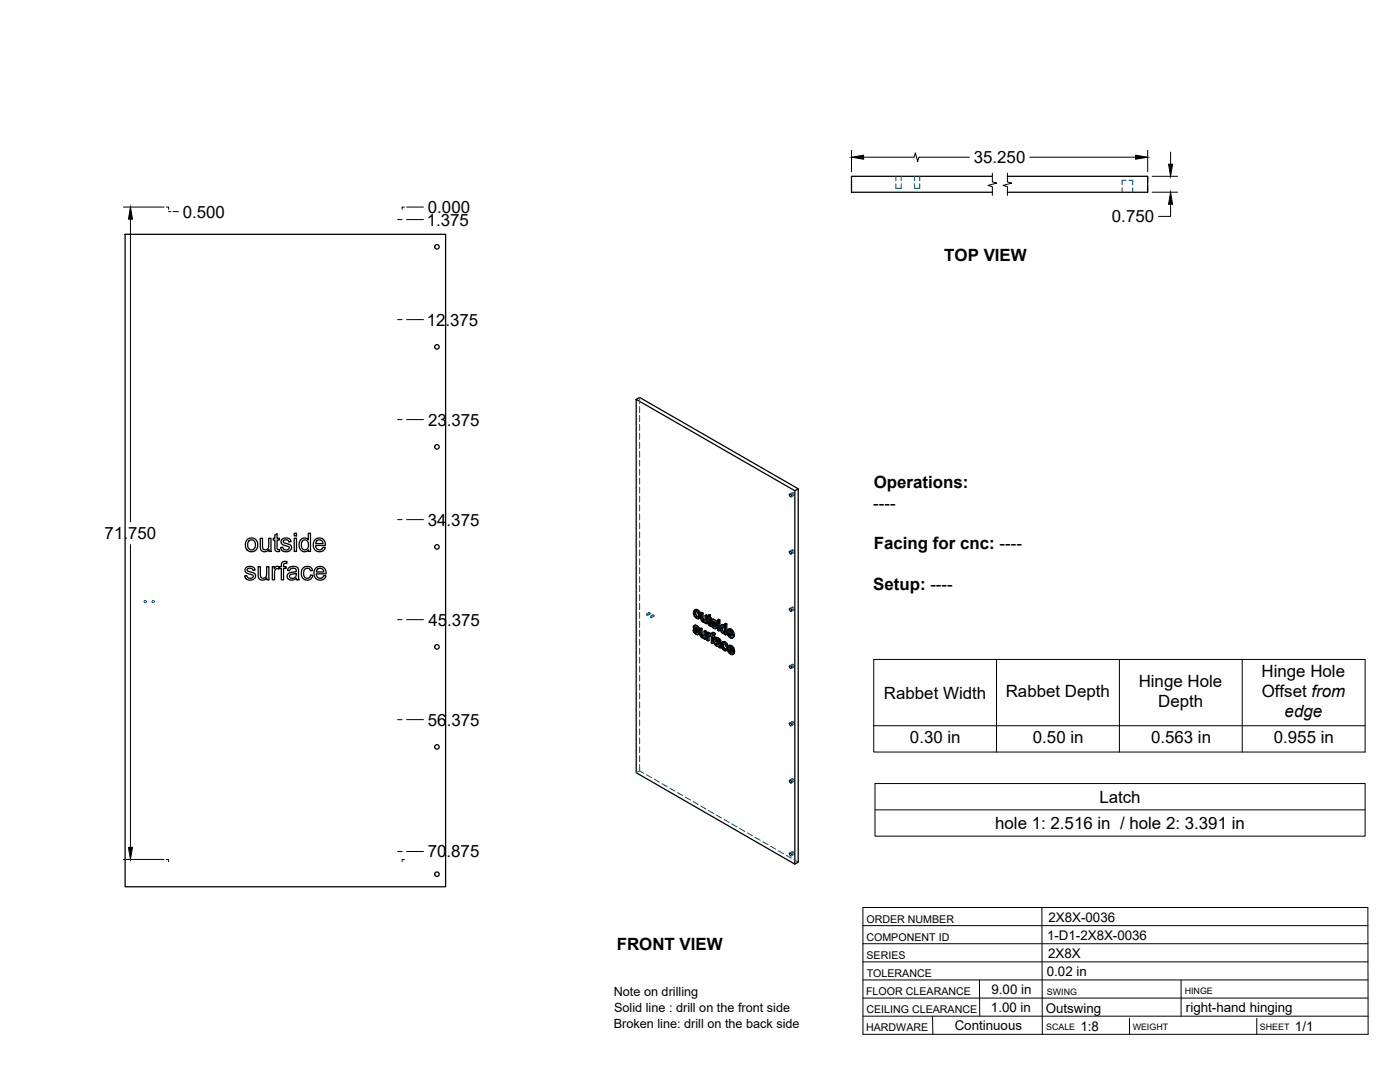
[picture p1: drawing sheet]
<svg xmlns="http://www.w3.org/2000/svg" width="559mm" height="432mm" viewBox="0 0 559 432" stroke-linecap="round" stroke-linejoin="round" font-family="sans-serif">
<!-- layer: Hidden -->
<g fill="none" stroke="#00557f" stroke-width=".4">
<path d="M357.6 73.3v1.8h2.1v-1.8M357.6 70.4v1.8M359.7 70.4v1.8M365 73.3v1.8h2.1v-1.8M365 70.4v1.8M367.1 70.4v1.8M447.9 74.9v1.8M449.4 71.9h-1.5v1.8M450.6 71.9h1.5v1.8M452.1 74.9v1.8M255.3 158.6v2.5M255.3 162.3v2.3"/>
<path d="M255.3 165.8v2.4M255.3 169.4v2.4M255.3 173v2.4M255.3 176.6v2.3M255.3 180.1v2.4M255.3 183.7v2.4M255.3 187.3v2.4M255.3 190.8v2.4M255.3 194.4v2.4M255.3 198v2.4M316.2 196.6a.58 .58 0 0 1 .7 .3 .58 .58 0 0 1-.3 .8l-.4-.5zM316.2 196.6l-1 .6"/>
<path d="M316.9 197.7l-1.1 .6M255.3 201.5v2.4M255.3 205.1v2.4M255.3 208.7v2.4M255.3 212.3v2.4M255.3 215.8v2.4M255.3 219.4v2.4M316.2 219.5a.53 .53 0 0 1 .7 .3 .53 .53 0 0 1-.4 .7zM316.2 219.4l-1 .6M255.3 223v2.4M255.3 226.5v2.4M255.3 230.1v2.4"/>
<path d="M255.3 233.7v2.4M255.3 237.3v2.3M316.9 220.5l-1.1 .6M255.3 240.9v2.3M255.3 244.4v2.4M255.3 248v2.4M255.3 251.6v2.3M255.3 255.1v2.4M255.3 258.7v2.4M258.1 245.1l.3 .5zM259.1 244.5l-1 .6M259.4 245l-1 .6"/>
<path d="M260.7 245.4l-1 .6M261 245.9l-1 .6M277.1 251.2l.3 1M277.2 250l-.5 .2M277.2 244.2l-.4 .3M277.3 251.3l.3 .3M277.3 250.4l-.5 .3M277.3 249.6l-.5 .3M277.4 249.5l-.1 .9 1.3 1.4a.35 .35 0 0 1 .3 .5 .35 .35 0 0 1-.5 .2M277.4 252.2l.8 .7 .8 .1M277.4 252.2l-.4 .2M277.5 251.4l-.1 .1"/>
<path d="M277.6 250.9l-.5 .2M277.6 245.6l.7 .8 1 .2M277.6 245.6l-.5 .3M277.6 250.2h-.1M277.6 250.3l.1-.3h.3l1.2 1.1M277.6 243.2l-.4 1 .4 1.4M277.7 250l-.5 .3M277.9 243.8l-.1 .2M277.9 243.8h.7l.6 1v1l-.5 .4M277.9 243.8l-.4 .2M278.2 250.1l-.5 .3M278.2 252.9l-.4 .2"/>
<path d="M278.2 251l.4 .3M278.3 252.8l.4-.3-.5 .3M278.5 243.8l-.5 .3M278.5 246.5l-.5 .3M278.6 250.5l-.5 .2M278.7 251.9l-.5 .3M278.7 250.9l-.4 .3M278.8 253l-.5 .3M278.8 252.3l-.4 .3M279 246.1l-.4 .3M279 244.4l-.4 .2M279.1 246.7l-.5 .3"/>
<path d="M279.2 245.4l-.4 .2M279.8 250.7l.1 2.8 .9 .8 .7-.1v.5l.4 .2M279.8 253l-.4 .3M279.9 253.5l-.4 .2M280.2 244.4l.2 2.8 .7 .8h.8v.4l.4 .3M280.2 246.8l-.4 .3M280.2 253.9l-.4 .3M280.4 247.2l-.5 .3M280.6 247.7l-.4 .2M280.7 254.3l-.5 .2M281.1 248l-.5 .3M281.1 254l-.2 .1"/>
<path d="M281.3 253.9l-.5 .3M281.3 254.3l-.2 .2M281.4 253.8l-.5 .2M281.5 251.6l-.1 2.1-.5 .3M281.5 254.2l-.4 .3M281.5 254.7l-.4 .2M281.5 247.7l-.2 .2M281.7 247.7l-.5 .2M281.8 247.5l-.5 .3M281.9 245.4l-.1 2-.4 .3M281.9 248.4l-.4 .3M281.9 248l-.4 .2 .2-.1"/>
<path d="M282.3 246.2v.4l.4-.3M282.6 252.3v3l.4 .2M282.6 255.3l-.5 .2M282.7 245.9l-.1 .1M283 253l-.5 .2M283.1 245.3v.8l-.4-.2v.4l.4 .2v2.4l.9 .7-.2-.5M283.1 253.4l-.1 .1M283.1 246.5l-.5 .2M283.1 246.1l-.5 .3M283.1 248.9l-.4 .2M283.2 252.8l-.2 .1M283.2 253.3l-.5 .2"/>
<path d="M283.3 253.2l-.5 .3M283.3 249.2l-.4 .2M283.5 253.3l-.4 .2 .2-.3 .5 .4 .2-.3 .4 .4v2.6l.4 .3M283.5 246.7l-.4 .3M283.7 249.5l-.5 .2M284 247l-.5-.3v.5M284 249.2l-.2 .1M284 253.2l-.5 .2M284 253.1h-.1M284 253.5l-.5 .2 .3-.1M284 253.3l-.5 .2M284 249.6l-.1 .1"/>
<path d="M284.2 248.9l.3 .9M284.3 247.6l-.5 .2M284.4 256.3l-.5 .3M284.4 253.7l-.5 .3M284.4 248.9l.3 .3M284.4 248.1l-.5 .2M284.4 247.3l-.5 .2M284.4 252.6l-.4 .2M284.5 247.1l-.1 1.1 1.3 1.2a.36 .36 0 0 1 .3 .5 .36 .36 0 0 1-.5 .2l.4-.2M284.5 252.4l-.1 .9-.5-.2M284.5 249.8l.8 .7 .8 .1M284.5 249.8l-.4 .2"/>
<path d="M284.6 249l-.1 .1M284.7 248.5l-.5 .3M284.7 247.8l-.1 .1M284.7 247.9l.1-.3 .5 .1 1 1M284.8 254l-.5 .2M284.8 247.6l-.4 .3M284.9 253l-1 .6M285.2 253l-.5 .3M285.3 247.7l-.5 .3M285.3 254.3l-.5-.3v.5M285.3 254.7l.5-.3-.2 .5 .4 .3a.85 .85 0 0 1 1 0 .85 .85 0 0 1 .3 .9l-.5-.1M285.3 248.6l.4 .3"/>
<path d="M285.4 250.4l.4-.2-.9 .5M285.4 253.2l-.5-.3-.1 .4M285.5 256.2l-.4 .2M285.6 254.9l-.5 .2M285.6 255.8l-.5 .3M285.7 248.1l-.5 .2M285.7 255.7l-.2 .6 .2 .6 .9 .8h.7l.1 .4M285.7 256.9l-.4 .3M285.8 249.6l-.5 .2M285.8 248.5l-.4 .3M285.9 250.7l-.5 .2M285.9 256.5l.3-.3a.78 .78 0 0 1 .8 .2 .78 .78 0 0 1 .2 .8l-.4 .1"/>
<path d="M286 256.2l-.3 .2M286.1 256.2l-.5 .3M286.2 256.2l-.5 .2M286.2 254.9l-.4 .2M286.4 257.6l-.5 .2M286.7 255l-.5 .3M286.9 257.7l-.5 .3M286.9 248.3v3l.4 .3M286.9 247.1v.6l.4 .3M286.9 251.3l-.5 .3M286.9 247.7l-.5 .3M286.9 257.3l-.1 .2"/>
<path d="M287.2 255.5l-.5 .2M287.2 257.2l-.5 .4M287.3 256.5l-.4 .3M287.3 256.1l-.4 .3M287.3 256l-.4 .2M287.3 257.7l-.4 .2M287.4 258.1l.5 .3M287.4 258.1l-.4 .2M287.8 250.4l-.4 .2M288 251.2l-.5 .3M288 249.6l-.5 .3M288.2 249.3l-.4 1.1 .3 1.2 .6 .7 .6 .4 .4-.2v.4l.4 .3"/>
<path d="M288.3 257.1l-.5 .3M288.4 252l-.4 .3M288.4 256.3l-.4 .3M288.5 249.9l-.1 .1M288.5 249.9l.7 .1 .5 .9v1l-.5 .3M288.5 249.8l-.4 .3 .4-.2M288.6 256.1l-.3 1 .2 1.2 .6 .8 1.1 .4M288.6 258.4l-.4 .3M288.8 256.8l.6-.2 1.1 1.1M289 256.6l-.5 .3M289 252.6l-.5 .2M289 249.9l-.5 .2"/>
<path d="M289.4 249.8l-.2 .1M289.5 259.3l-.5 .3M289.5 256.6l-.4 .3M289.5 252.2l-.4 .2M289.5 250.4l-.4 .3M289.6 252.6l-.4 .2M289.7 248.8v1.4l-.5-.6M289.7 250.2l-.5 .3M289.7 251.5l-.4 .2M289.7 252.9l-.5 .3M289.7 252.5l-.5 .3M289.9 257l-.5 .3"/>
<path d="M289.9 259h-.3M289.9 259l-.4 .2M290.1 257.6l-.5 .2M290.1 258.6l-.2 .4M290.3 258.7l.1 .6M290.6 258.9l-.3 .1M290.7 252l-.5 .2M290.8 258.6l-.5 .2M291 251l-.3 .8 .3 1.5 .9 1 .9 .1M291 253.3l-.5 .3M291.1 252.3l-.4 .3M291.1 257.6l-.3 1 .3 1.3 .9 .9 .9 .1"/>
<path d="M291.1 259.9l-.4 .2M291.2 252.9l-.1-.6 2 1.2M291.3 258.9l-.5 .3M291.4 251.5l-.2 .2M291.4 251.5l.8 .3 .4 1-.6-.3M291.4 259.5l-.1-.6 1.9 1.1M291.4 251.5l-.5 .2M291.5 258l-.2 .2M291.5 258l.8 .3 .4 1.1-.6-.4M291.5 258l-.4 .3M291.9 251.5l-.5 .3M291.9 254.3l-.5 .2"/>
<path d="M292 258.1l-.4 .2M292.1 253.9h.2M292.4 253.9l-.4 .2 .3-.2M292.4 252.1l-.4 .3M292.6 258.7l-.5 .3M292.6 252.8l-.5 .2M292.6 253.6l-.1 .1M292.7 254.4l-.5 .3M292.7 253.7l-.4 .2M292.7 259.4l-.4 .2M316.2 242.3a.53 .53 0 0 1 .7 .3 .53 .53 0 0 1-.4 .7zM316.2 242.3l-1 .5"/>
<path d="M316.9 243.4l-1.1 .5M255.3 262.3v2.4M255.3 265.9v2.3M255.3 269.4v2.4M255.3 273v2.4M255.3 276.6v2.4M292.2 260.5h.3M292.5 260.5l-.4 .2M292.5 260.5l-.9 .6M292.7 260.2h-.1M292.8 261l-.5 .2M292.8 260.2l-.3 .3"/>
<path d="M316.2 265.2a.58 .58 0 0 1 .7 .3 .58 .58 0 0 1-.3 .7l-.4-.5zM316.2 265.1l-1 .6M316.9 266.2l-1.1 .6M255.3 280.1v2.4M255.3 283.7v2.4M255.3 287.3v2.4M255.3 290.9v2.3M255.3 294.4v2.4M255.3 298v2.4M316.2 288a.53 .53 0 0 1 .7 .3 .53 .53 0 0 1-.4 .7zM316.2 288l-1 .5M316.9 289.1l-1.1 .5"/>
<path d="M255.3 307.6l-1.4 .8M255.3 307.6l1.7 1M255.3 301.6v2.4M255.3 305.1v2.5M258 309.2l2.1 1.2M261.2 311l2 1.2M264.2 312.8l2.1 1.2M267.3 314.6l2.1 1.1M270.4 316.3l2.1 1.2M273.5 318.1l2.1 1.2M276.6 319.9l2.1 1.2M316.2 310.9a.53 .53 0 0 1 .7 .2 .53 .53 0 0 1-.4 .7z"/>
<path d="M316.2 310.8l-1 .6M316.9 311.9l-1.1 .6M279.7 321.7l2.1 1.2M282.8 323.5l2.1 1.2M285.9 325.2l2.1 1.2M289 327l2.1 1.2M292.1 328.8l2.1 1.2M295.2 330.6l2.1 1.2M298.3 332.4l2.1 1.2M301.4 334.2l2 1.1M304.5 335.9l2.1 1.2M307.6 337.7l2 1.2"/>
<path d="M310.7 339.5l2 1.2M316.2 339.9a.58 .58 0 0 1 .7 .3 .58 .58 0 0 1-.3 .8l-.4-.5zM316.2 339.9l-1 .5M313.8 341.3l2 1.2M316.9 343.1l1.7 1M316.9 341l-1.1 .5"/>
<circle cx="58" cy="240.1" r=".46"/>
<circle cx="61.1" cy="240.1" r=".46"/>
<circle cx="259.3" cy="244.7" r=".26"/>
<circle cx="259.9" cy="246.2" r=".27"/>
<circle cx="260.9" cy="245.6" r=".27"/>
</g>
<!-- layer: Visible -->
<g fill="none" stroke="#000" stroke-width=".51">
<path d="M396.1 70.4h-56.2v6.3h56.2M402.1 70.4h56v6.3h-56M49.9 93.5h128v260.4h-128zM253.9 159.4l63.3 36.4v149l-63.3-36.4zM253.9 159.4l1.4-.8 63.3 36.5M315.1 197.2l.7 .2 .1 .8-.6-.2zM317.2 195.8l1.4-.7v149l-1.4 .7M98.7 215.3l1.2-.6a2.66 2.66 0 0 1 3 3.7 2.66 2.66 0 0 1-4.7 .5l-.2-1a2.97 2.97 0 0 1 .7-2.6zM99.3 215.9l.8-.4a1.97 1.97 0 0 1 1.9 2 1.97 1.97 0 0 1-2 1.9l-.7-.5-.4-.8v-1.3zM103.9 214.8h.9v2.9a1.32 1.32 0 0 0 1.3 1.7 1.32 1.32 0 0 0 1.2-1.8v-2.8h.9v5.3h-.8v-.8a1.88 1.88 0 0 1-2.3 .8 1.88 1.88 0 0 1-1.2-2zM109.7 213.5l.9-.5v1.8h.9v.7h-.9v3.3l.3 .5h.6l.1 .8a1.33 1.33 0 0 1-1.5-.1 1.33 1.33 0 0 1-.4-1.5v-3h-.6v-.7h.6zM112.5 215.3l1.2-.6a1.94 1.94 0 0 1 2.5 1.5l-.9 .1a1.13 1.13 0 0 0-1.1-.9 1.13 1.13 0 0 0-1.1 .9l.3 .3a3.4 3.4 0 0 1 2.9 1.4 2.18 2.18 0 0 1-1.5 2.2 2.18 2.18 0 0 1-2.5-.8l-.3-.9h.9a1.23 1.23 0 0 0 1.3 1 1.23 1.23 0 0 0 1.2-1.2l-.7-.3a2.35 2.35 0 0 1-2.5-1.6z"/>
<path d="M117.4 214.8h.9v5.3h-.9zM117.4 212.8h.9v1h-.9zM120 215.4l1.1-.6a1.88 1.88 0 0 1 1.9 .6v-2.6h.9v7.3h-.8v-.7a2.18 2.18 0 0 1-2.6 .5 2.18 2.18 0 0 1-1.1-2.5zM120.8 215.8l.6-.3a2.12 2.12 0 0 1 1.8 1.6 2.12 2.12 0 0 1-.9 2.2l-.3 .1a2.1 2.1 0 0 1-1.7-1.4 2.1 2.1 0 0 1 .5-2.2zM125.7 215.4l1.5-.7a2.47 2.47 0 0 1 2.7 3h-3.9l.2 1a1.46 1.46 0 0 0 1.5 .7 1.46 1.46 0 0 0 1.2-1l1 .1-.3 .6-.5 .7-1.4 .4a2.79 2.79 0 0 1-2.6-1.7 2.79 2.79 0 0 1 .6-3.1zM126.5 215.8l.6-.3a1.43 1.43 0 0 1 1.8 1.4h-2.9zM98.1 226.6l1.1-.5a1.96 1.96 0 0 1 2.6 1.4l-.9 .1a1.13 1.13 0 0 0-1.1-.9 1.13 1.13 0 0 0-1.1 1l.3 .2a3.4 3.4 0 0 1 2.9 1.5 2.18 2.18 0 0 1-1.5 2.1 2.18 2.18 0 0 1-2.5-.9l-.3-.8h1a1.23 1.23 0 0 0 1.3 1 1.23 1.23 0 0 0 1.1-1.2l-.6-.3a2.35 2.35 0 0 1-2.6-1.6zM103 226.1h.9v3a1.32 1.32 0 0 0 1.4 1.7 1.32 1.32 0 0 0 1.1-1.8v-2.9h.9v5.3h-.8v-.8a1.88 1.88 0 0 1-2.2 .9 1.88 1.88 0 0 1-1.3-2.1zM108.7 226.1h.8v.8a1.25 1.25 0 0 1 2-.6l.8-.2v-.5a1.5 1.5 0 0 1 .7-1.5 1.5 1.5 0 0 1 1.6 0l-.2 .8a.82 .82 0 0 0-.8 0 .82 .82 0 0 0-.4 .8v.4h1v.7h-1v4.6h-.9v-4.6h-.8v-.4l-.2 .7a1.17 1.17 0 0 0-1.4 .2 1.17 1.17 0 0 0-.3 1.3v2.8h-.9zM115.1 226.7a2.39 2.39 0 0 1 4 .7l.3 4h-.9l-.2-.6a2.02 2.02 0 0 1-2.2 .8 2.02 2.02 0 0 1-1.5-1.8l.1-.2a2.01 2.01 0 0 1 2-1.2l.4-.1a.83 .83 0 0 0 1.1-.7 .83 .83 0 0 0-1.1-.8 1.23 1.23 0 0 0-1.5 1l-.9-.2zM115.7 229.5l2.6-.7a1.46 1.46 0 0 1-.8 1.9 1.46 1.46 0 0 1-2-.8zM120.9 226.7l1.1-.6h1.5l.9 .7 .4 .9-.9 .1a1.44 1.44 0 0 0-1.9-.9 1.44 1.44 0 0 0-.8 1.9l.1 1a1.34 1.34 0 0 0 1.5 1 1.34 1.34 0 0 0 1.2-1.3l.8 .1-.4 1a2.47 2.47 0 0 1-3.2 .5 2.47 2.47 0 0 1-.8-3.3z"/>
<path d="M126 226.8l1.5-.8a2.47 2.47 0 0 1 2.7 3h-4l.3 1a1.46 1.46 0 0 0 1.4 .8 1.46 1.46 0 0 0 1.3-1.1l.9 .1-.3 .7-.7 .7-1.1 .3a2.79 2.79 0 0 1-2.6-1.7 2.79 2.79 0 0 1 .6-3zM126.7 227.2l.8-.4 .9 .1 .5 .4 .3 1h-2.9zM315.1 220.1l.7 .1 .1 .8-.6-.1zM276.6 251.5l.7 1.3 .9 .5 .5-.1M276.9 249.8l.6-.3 .8 .2 .9 1.4-.5 .3-.1-.6M277.2 250.4l.4-.1 1.1 1.1M277.3 251.3l-.7 .2 .5 .2M277.3 244.8l.3-.9 1 .7 .1 1.5-.3 .3h-.4M277.3 252.3l.5 .4 .4-.3M277.4 250.9l1 .9 .5-.2M277.4 251.5l-.3 .2 .2 .6 .4-.3M277.5 250.2l-.3 .4 .4-.3 .6 .7"/>
<path d="M277.5 249.5l-.7 .4v.6l1.4 1.7 .1 .6M277.5 245.7l.5 .7 .5-.3M277.6 251.6l.8 .9M277.7 249.9l.5 .4 .5-.2M277.7 244.5l-.4 .3v.5l.2 .4 .4-.2M277.7 249.5l-.7 .2M277.8 252.7l.4 .1M277.8 244v1.2l.9 1M277.8 250.6l-.4 .3-.2-.3M278 243.6l.9 .9 .4-.2M278.1 249.7l-.8 .1M278.2 250.3l.4 .5 .4-.3"/>
<path d="M278.4 251.8l.3 .5 .4-.3M278.5 243.4l-.5 .2-.8-.1M278.6 251.3l.7 1.3-.7 .7M278.7 252.3l.1 .5 .5-.3M278.8 252.8l-.1 .4 .4-.3M278.9 244.5l.3 1.4 .5-.3M279.1 246.7a1.82 1.82 0 0 1-2.3-2l.1-.9 .7-.6 .8 .1 .7 .6 .6 1.7-.2 .8-.6 .5M279.2 245.9l-.1 .8 .4-.3M279.3 250.9l.5 .3 .4-.3M279.7 244.7l.5 .2 .4-.2M279.8 251.2v2.2l.4-.2M279.8 253.4l.2 .4 .4-.2"/>
<path d="M280 253.8l.3 .3 .5-.2M280.2 244.9v2.3l.5-.3M280.2 247.2l.2 .4 .4-.3M280.3 254.1l.4 .1M280.4 247.6l.3 .3 .5-.3M280.7 247.9l.4 .1M280.9 254l-.6-.7-.1-2.4-.4-.2-.5 .2 .1 2.7 .8 .9h.9v.4l.3 .3M281.1 254.5l-.2 .1M281.4 247.7l-.7-.6-.1-2.4-.4-.3-.5 .3 .1 2.5 .8 1.1 .9-.1M281.4 252.2v3l.5-.3v-3l-.4-.3-.5 .3v1.9l-.3 .4 .2-.1M281.5 248.2v.5l.4 .2M281.5 248.3l-.2 .1"/>
<path d="M281.9 245.9v3l.4-.2v-3.1l-.4-.2-.5 .3v1.9l-.3 .4 .2-.1M281.9 251.9l-.5 .3-.4-.3M282.3 245.6l-.4 .3-.5-.2M282.3 246.6l.3 .1 .2 2.7 .7 .5 .4-.2M282.6 246l-.3 .2 .3 .2v-.8l.9-.3v1l.5 .3v.4l-.5 .2v-.3M283 253.5l-.4 .7 .4-.2M283 252.9l-.4-.6-.5 .2v3l.5 .3M283 252.5l-.5 .3-.4-.3M283.1 253.5l-.1 2-.4 .3v-1.6M283.1 253.5l.4 .2M283.1 253.5l-.5 .2M283.1 245.6v1l.4-.3"/>
<path d="M283.1 253l.4 .4M283.3 252.7l-.8 .5v-.4M283.3 249.3l.2 .1M283.5 245.3l-.9 .3M283.5 253.3v.4M283.5 253.7l.4 .3v2.6l.4 .2M283.5 253.5l-.1 .3M283.5 249.4l.1 .5M283.5 252.8l.4 .3M283.5 252.8l-.8 .2M283.5 252.8l-.7 .2M283.5 248.8l-.4 .2v-2l.4 .2 .3 1.9"/>
<path d="M283.6 248.9l-.5 .1M283.8 249.1l.8 1.4 .6 .4 .6-.1M283.8 249.1l-.6 .1M283.8 249.1h.1M283.8 249.3l-.3 .1M284 246.6l-.5 .3-.4-.3M284 247.4l.6-.3 .8 .3 .9 1.3-.5 .3-.1-.6M284.1 252.7l.8-.3 .6 .4-.5 .7v-.5M284.3 253.8l.5 .3 .5-.2M284.4 248.9l-.6 .2 .4 .2M284.4 249.9l.5 .4 .4-.3M284.5 248.5l1 .9 .5-.2"/>
<path d="M284.5 249.1l-.3 .2 .2 .6 .5-.3M284.6 247.1l-.6 .4-.1 .6 1.6 2.1M284.6 247.9l-.3 .3 .5-.2M284.6 252.4l-.6 .4-.1 .8-.4-.3 .4-.2M284.6 252.8l.4 .2 .5-.2M284.7 249.2l.8 .9M284.7 247.9l.6 .7M284.8 253.3l.5 1-.5 .2v-.4M284.8 254.5v2.1l-.5 .2v-2.6l.5 .3M284.8 247.5l.5 .4 .5-.2M284.8 248l1 1M284.8 248h-.5"/>
<path d="M284.9 247.1l-.8 .3M284.9 250.3l.4 .1M284.9 248.2l-.4 .3-.2-.3M285 253.5l-.6-.3-.1 .6 .5-.2M285.1 252.5l-.5 .3-.4-.2M285.2 247.3l-.8 .1M285.2 256l.7-.3 .9 .3M285.3 247.9l.4 .5 .4-.2M285.4 254.7l1-.2 1.2 .9 .3 3-.5 .2-.1-.4M285.5 250.2l-.1 .2M285.5 249.4l.3 .5 .5-.3M285.6 256.5l.1-.1a.86 .86 0 0 1 1.1 1"/>
<path d="M285.6 257.1l.4 .4 .5-.3M285.7 256.4l-.2 .3M285.7 248.9l.5 .6 .2 .8-.7 .6M285.8 249.9l.1 .5 .5-.3M285.8 255.7l-.7 .5 .2 1 .8 .7h.8l.5 .7M285.9 250.4l-.1 .4 .4-.3M285.9 256.5l-.3 .5 .5-.1M286 256.5l.8 .8M286 255.2l-.4 .2a.8 .8 0 0 1 .9 0 .8 .8 0 0 1 .4 .8l-1.2-.3M286 255.2h.1M286 257.5l.5 .1M286.1 255.7l-.8 .2"/>
<path d="M286.2 254.4l-1 .6 .4 .4M286.3 254.9l.5 .4 .5-.3M286.4 248.6l.5 .2 .4-.2M286.5 257.6l.3-.1zM286.7 254.6l-.4 .3-.6-.3M286.8 255.3l.3 .4 .5-.3M286.9 248.3l.4 .3v3l-.4 .2v-3M286.9 248.3l-.5 .3v3l.5 .2M286.9 247.7v.5l.4-.2v-.6l-.4-.3-.5 .3v.6l.5 .2M287.1 255.7l.2 .4 .4-.3M287.3 256.1v2.1l.5-.3M287.3 247.4l-.4 .3-.5-.3"/>
<path d="M287.8 249.6l.7-.3 .7 .3M287.9 250.9l.3-.9 .9 .8 .1 1.4-.6 .2M288.1 251.9l.5 .5 .4-.2M288.2 256.3l.7-.3 .7 .3 .9 1.4-.4 .3-.4-.9M288.3 257.6l.2 1 .4-.3M288.3 250.6l-.4 .3v.5l.2 .5 .4-.3M288.4 250l.1 1.5 .7 .7M288.4 249.3l-.9 .6v1.6l.8 1.2 .6 .3 .3-.2v.4l.5 .2M288.5 258.6l.5 .6 .5-.3M288.5 249.7l.4 .3M288.8 257.3l-.5 .3 .4-.8 1.4 1.2M288.8 256.8l.1 1.5 .7 .7"/>
<path d="M288.9 256l-.5 .3a2.06 2.06 0 0 0 1.4 3.4M288.9 249.4l-1 .1M289 256.5l.7 .6 .5-.3M289.2 249l.5 .3 .4-.3M289.2 252.8l-.1 .1M289.5 256.2l-.5 .3-.6-.2M289.7 249.3v4.1l.4-.2v-4.2l-.4-.2-.5 .2v1.5l-.3-.5 .3-.1M289.7 258.8l-.2 .4h-.5M290.3 259l-.5 .7 .6-.4M290.3 258.7l-.6 .1 .4 .3M290.9 253.5l.5 .6 .5-.3M291.1 251.9l-.4 .3 1.4 .8-.5-1.1a.49 .49 0 0 0-.6-.2 .49 .49 0 0 0-.3 .5"/>
<path d="M291.2 251.7l-.1 .2 .9 .6M291.2 252.9l.9 1M291.3 258.5l-.5 .3 1.5 .8-.6-1.2a.48 .48 0 0 0-.6-.2 .48 .48 0 0 0-.3 .6M291.3 258.2v.3l.8 .5M291.4 253.3l-.5 .2-.2-.9 1.9 1.1M291.4 259.5l.8 1M291.4 251.4l.9 .8 .4-.2M291.4 254.1l.5 .1M291.5 259.8l-.5 .3-.2-.9 2.4 1.3-.8 .7M291.6 257.9l.8 .9 .5-.2M291.9 251.1l-1.3 .2M292 257.7l-1.3 .1"/>
<path d="M292.1 253.9l.5 .3 .4-.3M292.1 253.9l-.1 .2M292.3 252.2l.3 1.4 .5-.3M292.4 258.8l.3 1.4 .5-.3M292.5 253.7l-.4 .2M292.6 253.6l.5-.1-.1-.7-.7-1.4-.9-.5-.8 .4-.4 .6 .3 1.7 1.2 1.1h.6l.3-.5M292.7 253.7l.3 .4-.7 .5M315.1 242.9l.7 .2 .1 .8-.6-.2zM291 260.1l.6 .5 .4-.2M291.6 260.6l.4 .2M292.3 260.4l.4 .4 .5-.3M292.3 260.4l-.2 .3"/>
<path d="M292.6 260.2l-.3 .2M292.7 260.2l.5-.2v-.4l-.7-1.6-1-.5-.8 .3-.4 1.2 .6 1.4 1.2 .9 .6-.5M315.1 265.7l.7 .2 .1 .8-.6-.2zM315.1 288.6l.7 .2 .1 .8-.6-.2zM315.1 311.4l.7 .2 .1 .8-.6-.2zM315.1 340.5l.7 .2 .1 .8-.6-.2z"/>
<circle cx="174.4" cy="98.5" r=".9"/>
<circle cx="174.4" cy="138.4" r=".9"/>
<circle cx="174.4" cy="178.3" r=".9"/>
<circle cx="174.4" cy="218.3" r=".9"/>
<circle cx="174.4" cy="258.2" r=".9"/>
<circle cx="174.4" cy="298.1" r=".9"/>
<circle cx="174.4" cy="348.9" r=".9"/>
</g>
<!-- layer: Reference -->
<g fill="none" stroke="#000" stroke-width=".4">
<path d="M339.9 70.4v2.1M339.9 74.6v2.1M458.1 70.4v2.1M458.1 74.6v2.1M66.4 82.6h.9v.9M67.3 84.5h.9M158.7 87.6h1.8M161.4 82.6h-.9v.9M158.7 127.6h1.8M158.7 167.4h1.8M158.7 207.4h1.8M158.7 247.3h1.8"/>
<path d="M158.7 287.2h1.8M158.7 339.8h1.8M66.4 343h.9v.9M161.4 343h-.9v.9"/>
</g>
<!-- layer: Hidden Narrow -->
<path d="M278.2 251.5l-.4 .3M279.8 252.5l-.5 .3M280.2 246.3l-.5 .2M281.5 253.2l-.5 .3M281.9 247l-.5 .3M283.1 248.2l-.5 .3M284.4 253l-.5 .3M284.8 253.3h.1M285.3 249.1l-.4 .3M286.6 256.3l-.5 .2M287.3 256.7l-.4 .3" fill="none" stroke="#000" stroke-width=".4"/>
<!-- layer: Visible Narrow -->
<path d="M278.2 251l-.4 .2M280.2 252.6l-.4 .3M280.6 246.4l-.4 .2M283.5 248.5l-.4 .3M284.8 253.3l-.5 .2M285.3 248.6l-.4 .2M286.5 255.8l-.4 .3M287.7 256.3l-.4 .3M287.7 257l-.4 .3" fill="none" stroke="#000" stroke-width=".4"/>
<!-- layer: Titleblock -->
<g fill="none" stroke="#000" stroke-width=".4">
<path d="M344.4 362.2h201.6l.1 50.6h-201.7zM344.4 376.6h201.6M344.4 369.4h201.6M415.9 362.2l.1 50.6M344.4 383.9h201.6M344.4 398.3h201.6M344.4 391.1h201.6M390.9 391.1l.2 14.4M471.4 391.1v14.4M344.4 405.5h201.7M372.2 405.5l.1 7.3M450.8 406.4v6.4"/>
<path d="M501.6 406.4v6.4"/>
</g>
<!-- layer: FD_Dimensions -->
<g fill="none" stroke="#000" stroke-width=".4">
<path d="M339.9 59.9v8.7M458.1 59.9v8.7M344.7 62.7h20.2l.5-1.7 .9 3.5 .5-1.8h20.1M411 62.7h42.3M459.9 70.4h10.1M459.9 76.7h10.1M467.2 60.7v4.8M49.3 82.6h16.2M52.1 87.5v120.8M69.1 84.5h2.1M162.3 82.6h6.7M162.3 87.6h6.7"/>
<path d="M467.2 81.5v4.9h-4.8M162.3 127.6h6.7M162.3 167.4h6.7M52.1 217.3v120.9M162.3 207.4h6.7M162.3 247.3h6.7M162.3 287.2h6.7M162.3 339.8h6.7M49.3 343h16.2"/>
</g>
<path d="M339.9 62.7l4.8-.8v1.6zM453.3 61.9l4.8 .8-4.8 .8zM466.4 65.5h1.6l-.8 4.9zM52.1 82.6l.8 4.9h-1.6zM467.2 76.7l.8 4.8h-1.6zM51.3 338.2h1.6l-.8 4.8z" fill="#000" stroke="#000" stroke-width=".4"/>
<!-- layer: Break Lines -->
<path d="M396.1 69.1v3.5l1.7 .5-3.4 .9 1.7 .5v3.5M402.1 69.1v3.5l1.7 .5-3.5 .9 1.8 .5v3.5" fill="none" stroke="#000" stroke-width=".4"/>
<!-- layer: Custom Tables -->
<path d="M348.7 263.2h196.2v36.9h-196.2zM397.8 263.2v36.9M446.8 263.2v36.9M495.8 263.2v36.9M348.7 289.6h196.2M349.2 312.7h195.7v21h-195.7zM349.2 323.2h195.7" fill="none" stroke="#000" stroke-width=".4"/>
<g font-size="6.7">
<text x="388.7" y="65.1">35.250</text>
<text x="73" y="86.8">0.500</text>
<text x="170.8" y="85">0.000</text>
<text x="443.8" y="88.7">0.750</text>
<text x="170.3" y="90">1.375</text>
<text x="376.9" y="104.1">TOP VIEW</text>
<text x="170.3" y="129.9">12.375</text>
<text x="170.9" y="169.8">23.375</text>
<text x="348.7" y="194.9">Operations:</text>
<text x="348.5" y="203">----</text>
<text x="170.8" y="209.7">34.375</text>
<text x="41.8" y="215.2">71.750</text>
<text x="348.7" y="219.2">Facing for cnc: ----</text>
<text x="348.5" y="235.3">Setup: ----</text>
<text x="171" y="249.7">45.375</text>
<text x="454.5" y="274.1">Hinge Hole</text>
<text x="503.6" y="270">Hinge Hole</text>
<text x="352.8" y="278.8">Rabbet Width</text>
<text x="401.4" y="278.2">Rabbet Depth</text>
<text x="503.6" y="278.2">Offset from</text>
<text x="462.3" y="282.2">Depth</text>
<text x="512.8" y="286.2">edge</text>
<text x="170.8" y="289.6">56.375</text>
<text x="363.2" y="296.5">0.30 in</text>
<text x="412.3" y="296.5">0.50 in</text>
<text x="459.4" y="296.5">0.563 in</text>
<text x="508.4" y="296.5">0.955 in</text>
<text x="438.8" y="320.3">Latch</text>
<text x="397.2" y="330.9">hole 1: 2.516 in / hole 2: 3.391 in</text>
<text x="170.8" y="342.2">70.875</text>
<text x="246.2" y="379.1">FRONT VIEW</text>
</g>
<g font-size="5.3">
<text x="418.5" y="367.9">2X8X-0036</text>
<text x="417.9" y="375">1-D1-2X8X-0036</text>
<text x="418.4" y="382.2">2X8X</text>
<text x="417.8" y="389.5">0.02 in</text>
<text x="395.8" y="396.8">9.00 in</text>
<text x="395.5" y="403.7">1.00 in</text>
<text x="417.4" y="404.1">Outswing</text>
<text x="473.4" y="403.8">right-hand hinging</text>
<text x="381.1" y="411">Continuous</text>
<text x="431.3" y="411.5">1:8</text>
<text x="516.9" y="411.5">1/1</text>
</g>
<g font-size="5.1">
<text x="245" y="397.3">Note on drilling</text>
<text x="245.1" y="403.8">Solid line : drill on the front side</text>
<text x="245" y="410.3">Broken line: drill on the back side</text>
</g>
<g font-size="4.3">
<text x="345.8" y="368.4">ORDER NUMBER</text>
<text x="345.8" y="375.5">COMPONENT ID</text>
<text x="345.8" y="382.7">SERIES</text>
<text x="345.9" y="389.9">TOLERANCE</text>
<text x="345.7" y="397.2">FLOOR CLEARANCE</text>
<text x="345.8" y="404.4">CEILING CLEARANCE</text>
<text x="345.7" y="411.6">HARDWARE</text>
</g>
<g font-size="3.5">
<text x="417.9" y="397">SWING</text>
<text x="472.9" y="396.7">HINGE</text>
<text x="417.5" y="410.9">SCALE</text>
<text x="452.1" y="410.9">WEIGHT</text>
<text x="502.9" y="410.9">SHEET</text>
</g>
</svg>
